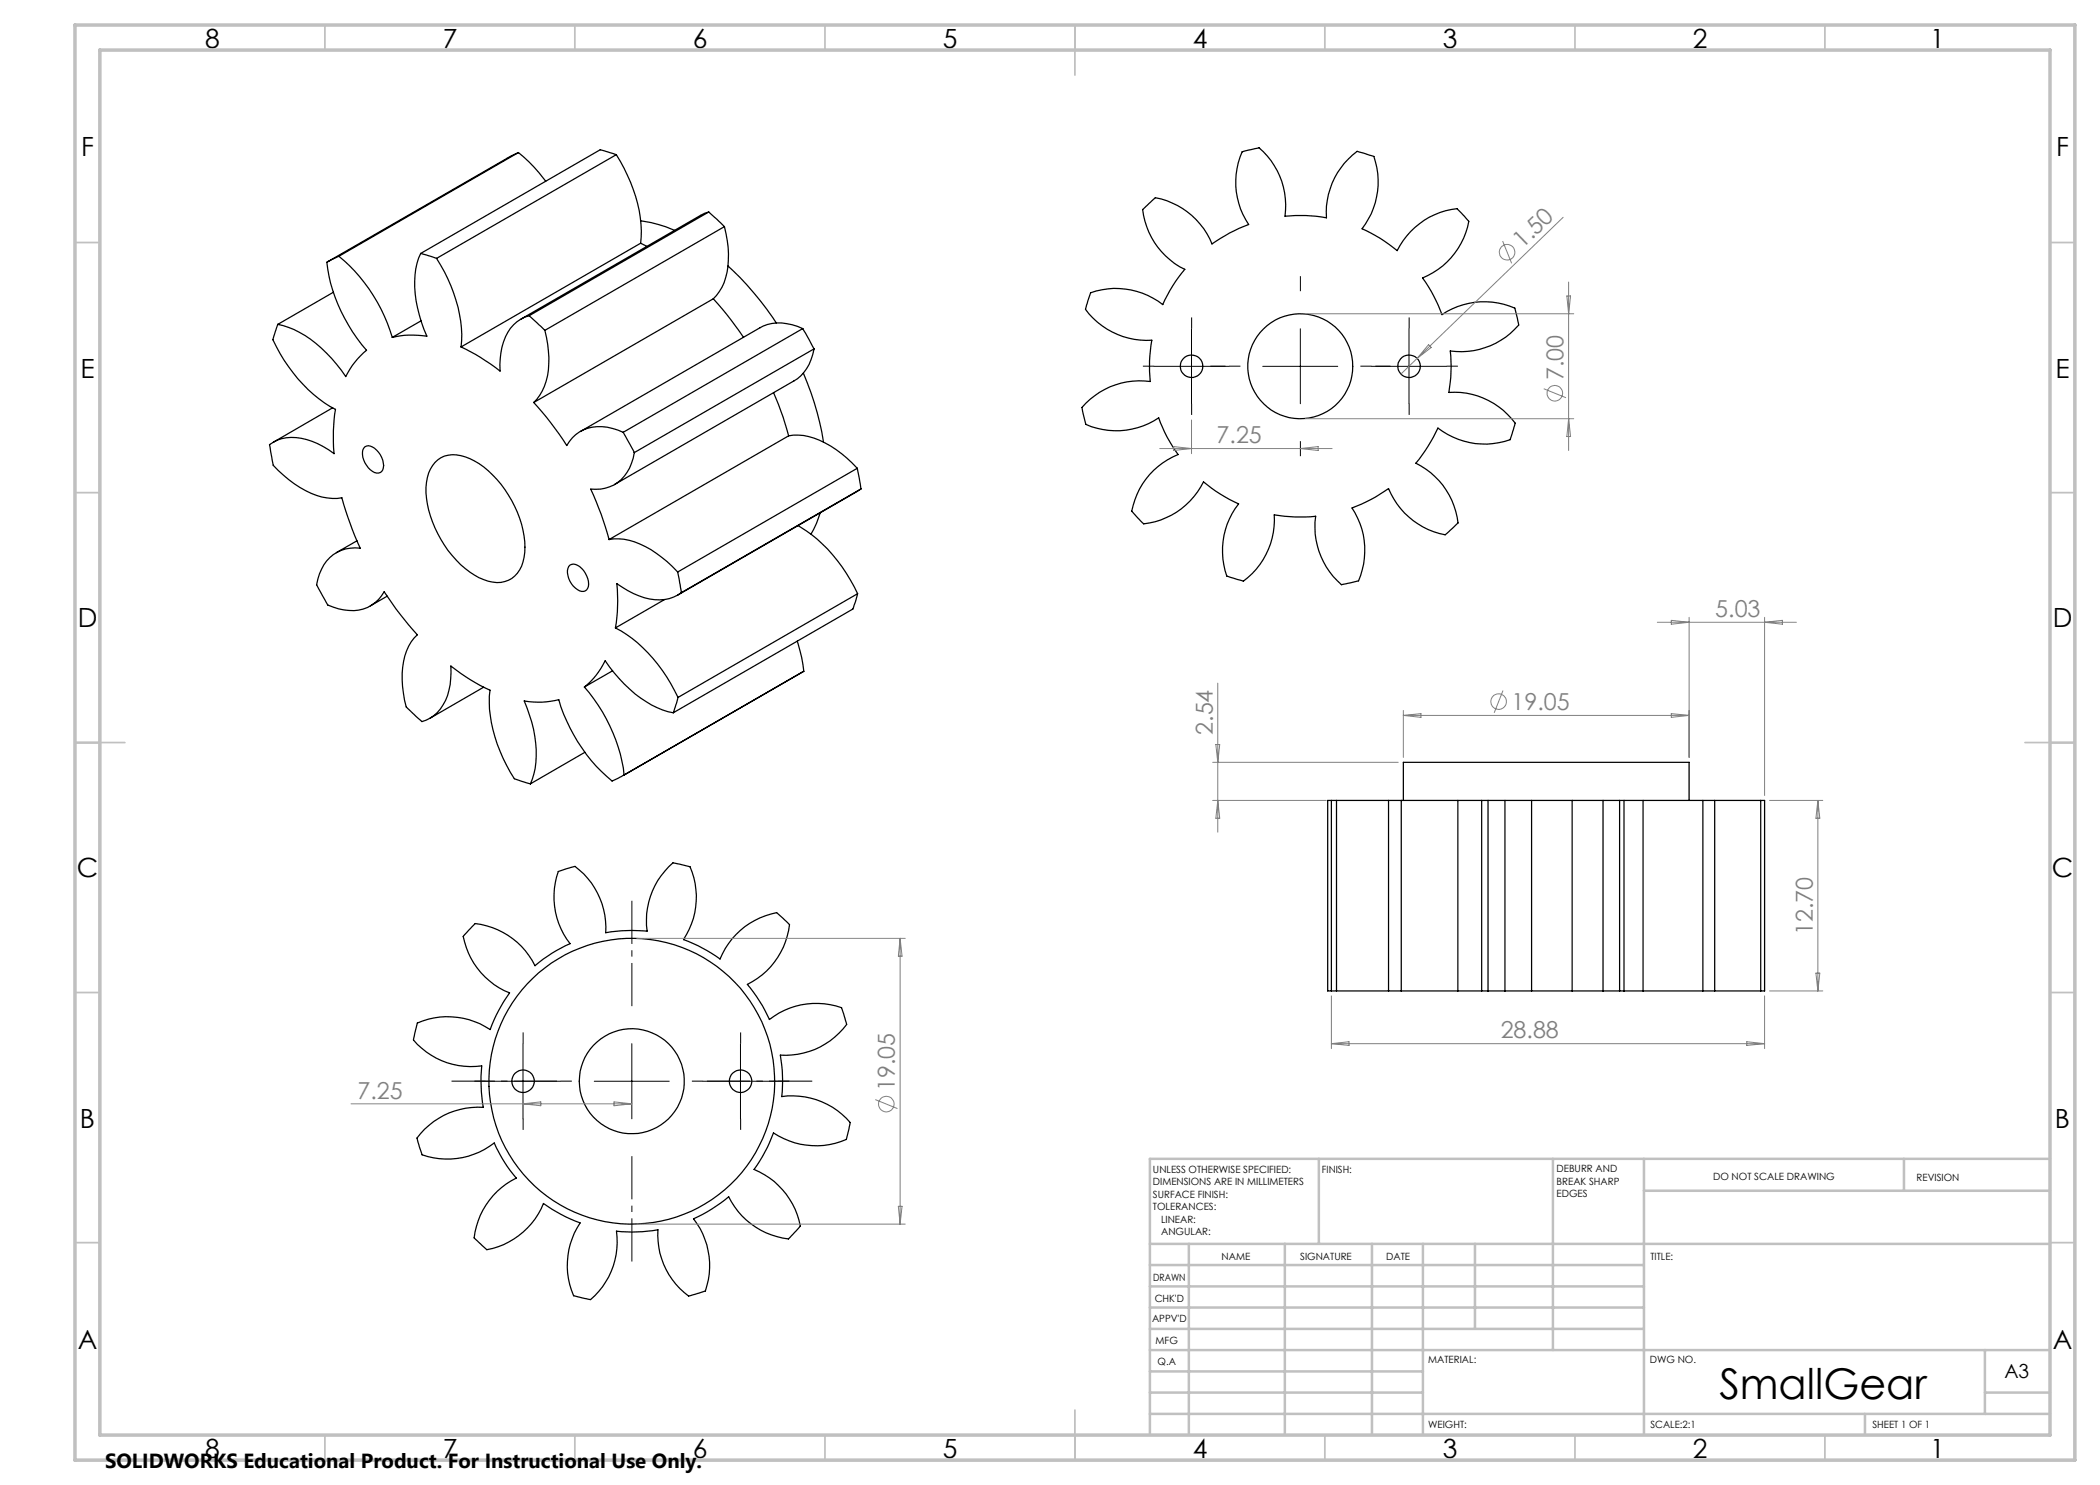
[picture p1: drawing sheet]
<svg xmlns="http://www.w3.org/2000/svg" width="420mm" height="297mm" viewBox="0 0 420 297" stroke-linecap="round" stroke-linejoin="round" font-family="sans-serif">
<g fill="none" stroke="#000" stroke-width=".25">
<path d="M103.7 30.5a30.3 30.3 0 0 1 5.4 5.8M103.7 30.5l-2.1 1-36.1 20.9M103.7 30.5l-35.9 20.8M123.3 30.9a29.3 29.3 0 0 1 4.9 16.5l-.1 1.2M123.3 30.9l-3.2-1-36 20.8M123.3 30.9l-36 20.8M66.7 58.5l-11.1 6.4M67.8 51.3l-2.4 1.2a32.7 32.7 0 0 0 7.9 17.6 16.1 16.1 0 0 0-4.2 5.2 24.1 24.1 0 0 0-12.5-10.2l-1-.2M67.8 51.3a33 33 0 0 1 10.7 16.2M84.1 50.7a17.9 17.9 0 0 0-.2 12.3l1.5 4.2a17.7 17.7 0 0 0-6.9 .3M84.1 50.7l3.2 1M87.3 51.7a29.5 29.5 0 0 1 5 16.5l-.1 1.2"/>
<path d="M128.1 48.6l1.3 .7M128.1 44.2l.7 .1a25 25 0 0 1 6.1 1.8M128.1 48.6l-35.9 20.8M141.7 42.4l3.2 2.9M141.7 42.4l-1.6 .7-35.9 20.7M141.7 42.4l-35.9 20.7M142.7 59.8a68.5 68.5 0 0 1 6 7.6M142.7 59.8l-35.9 20.7M144.9 45.3a17.9 17.9 0 0 1-.5 12.2l-1.1 1.6-.6 .7M144.9 45.3l-35.9 20.8M145.6 53.2a61 61 0 0 1 9.7 11.4M228.5 41.9l2.6-2.4a15.3 15.3 0 0 1 11.3 9.3 30.4 30.4 0 0 1 7.3-3.9 15.1 15.1 0 0 1-1.3-14.5l3.4-.8a15.2 15.2 0 0 1 5.2 13.6 28.8 28.8 0 0 1 8.3 .4 15.2 15.2 0 0 1 6.1-13.3l3.4 1a15.3 15.3 0 0 1-2.4 14.5 29.3 29.3 0 0 1 7 4.3 15.4 15.4 0 0 1 12-8.4l2.4 2.6a15.3 15.3 0 0 1-9.3 11.3 30.4 30.4 0 0 1 3.9 7.3 15.1 15.1 0 0 1 14.6-1.3l.7 3.4a15.2 15.2 0 0 1-13.6 5.2 30.7 30.7 0 0 1-.3 8.3 15.2 15.2 0 0 1 13.2 6.1l-1 3.3a15.1 15.1 0 0 1-14.4-2.3 33.2 33.2 0 0 1-4.4 7 15.2 15.2 0 0 1 8.4 12l-2.6 2.4a15.3 15.3 0 0 1-11.3-9.3 31.1 31.1 0 0 1-7.3 3.9 15.4 15.4 0 0 1 1.3 14.6l-3.4 .7a15.4 15.4 0 0 1-5.2-13.6 30.6 30.6 0 0 1-8.3-.3 15.3 15.3 0 0 1-6.1 13.2l-3.3-1a15.3 15.3 0 0 1 2.3-14.4 31 31 0 0 1-7-4.4 15.2 15.2 0 0 1-12 8.4l-2.4-2.6a15.2 15.2 0 0 1 9.3-11.3 27.5 27.5 0 0 1-3.9-7.3 15.1 15.1 0 0 1-14.5 1.3l-.8-3.4a15.1 15.1 0 0 1 13.6-5.2 28.6 28.6 0 0 1 .4-8.3 15.3 15.3 0 0 1-13.3-6.1l1-3.3a15.3 15.3 0 0 1 14.5 2.3 29.1 29.1 0 0 1 4.4-7 15.2 15.2 0 0 1-8.5-12z"/>
<path d="M55.6 64.9l-1 3a29.8 29.8 0 0 0 12.5 14 34.3 34.3 0 0 0-.3 8.8 12.8 12.8 0 0 0-10.5-3l-.8 .3-1.6 .9 .7 4.2a19.7 19.7 0 0 0 10.8 6.5l2.1 .1 .9-.1a72.5 72.5 0 0 0 3.6 10 7.4 7.4 0 0 0-8.1 5.2l-.6 2.1 2.2 4.1a10 10 0 0 0 8 .5 7.8 7.8 0 0 0 3.3-3.1 67.4 67.4 0 0 0 6.7 8.6 10.7 10.7 0 0 0-3.1 7.7 22.9 22.9 0 0 0 .8 6.7l3.2 2.9a8.4 8.4 0 0 0 5.6-7.4l.2-3.7a37.2 37.2 0 0 0 7.8 4.8 26.1 26.1 0 0 0 3.3 15.1l.8 1.3a2.56 2.56 0 0 0 2 1.8l2 .6M84.2 64.2l-5.7 3.3M105.8 63.1a7.8 7.8 0 0 0-5.4 6.3 17.5 17.5 0 0 0-.4 4.8 39.9 39.9 0 0 0-7.8-4.8M105.8 63.1l3.2 3M109 66.1a18.7 18.7 0 0 1-.1 11.2 9.1 9.1 0 0 1-2.1 3.2M154.7 78.6l1.9 4.8 1.1 3.8M160.5 65.7l2.3 4.1M160.5 65.7a9.3 9.3 0 0 0-8.5-.2l-35.9 20.8M160.5 65.7l-35.9 20.8M160.7 74.6a55.3 55.3 0 0 1 4 13.8M162.8 69.8a8.8 8.8 0 0 1-4 6.4l-35.9 20.7M162.8 69.8l-35.9 20.7"/>
<path d="M66.5 81.6l-11.8 6.8M73 89.4a1.88 1.88 0 0 1 2.3 .6 3.7 3.7 0 0 1 1 4.3 1.64 1.64 0 0 1-2.3-.4 4 4 0 0 1-1.3-4.3zM87 92.5a5.4 5.4 0 0 1 6-1.1 18 18 0 0 1 9.3 8.7 18.2 18.2 0 0 1 2.5 11.4 5.4 5.4 0 0 1-7.2 4.7 18 18 0 0 1-10-9.5 17.3 17.3 0 0 1-2.1-11.2 6.7 6.7 0 0 1 1.5-3zM106.8 80.5a63.1 63.1 0 0 1 6.5 8.6 7.5 7.5 0 0 1 9.2-3.4l2.1 .8M124.6 86.5l2.3 4M126.9 90.5a8 8 0 0 1-6.8 7.3h-2a59.1 59.1 0 0 1 3.7 10.1M157.7 87.2a11.9 11.9 0 0 1 8.4 2 24.9 24.9 0 0 1 5.3 4.5M157.7 87.2l-35.9 20.7M171.4 93.7l.8 4.1M171.4 93.7l-35.9 20.7M172.2 97.8l-36.7 21.2M172.2 97.8l-35.9 20.7"/>
<path d="M71.4 108.2l-4.1 2.3M77.4 119.2l-3.3 2M114 113a1.91 1.91 0 0 1 2.3 .7 4 4 0 0 1 1.2 3.9 1.28 1.28 0 0 1-2 .3 4 4 0 0 1-1.8-4.6zM121.8 107.9a13.5 13.5 0 0 1 10.6 3.6l3.1 2.9M132.9 119.9l-9.8 5.7M135.5 114.4l.8 4.1M136.3 118.5a9 9 0 0 1-9.6 .2l-3.3-2a34.3 34.3 0 0 1-.3 8.9M159.6 105.1a29.7 29.7 0 0 1 11.9 13.6M164 102.5a17.5 17.5 0 0 1-1.8 4.3M171.5 118.7l-.9 3.1-35.9 20.8M171.5 118.7l-35.9 20.8M96.7 137.4l-10.7 6.2"/>
<path d="M116.9 137.4a15 15 0 0 0 4.1-5.3 26.1 26.1 0 0 0 11.5 9.9l2.2 .6M116.9 137.4a33 33 0 0 1 7.9 17.6M122.5 134.2l-5.6 3.2M123.1 125.6a29.5 29.5 0 0 1 12.5 13.9M135.6 139.5l-.9 3.1M159.5 128.2l.8 3.3 .5 2.8M160.8 134.3l-36.1 20.7M160.8 134.3l-36 20.7M117 150.5l-10.9 6.3M124.8 155l-2.4 1.2a33.7 33.7 0 0 1-10.6-16.3 16.2 16.2 0 0 1-7 .3 23.8 23.8 0 0 1 2 14.6l-.7 2M266.3 160.1h1M266.3 160.1v38.1"/>
<path d="M266.3 160.1h-.8v38.1h.8M267.3 160.1h10.4M267.3 160.1v38.1M277.7 160.1h2.5M277.7 160.1v38.1M280.2 160.1h11.4M280.2 160.1v38.1M280.7 160.1v-7.6h57.1v7.6M291.6 160.1h4.7M291.6 160.1v38.1M296.3 160.1h1.3M296.3 160.1v38.1"/>
<path d="M297.6 160.1h3.4M297.6 160.1v38.1M301 160.1h5.3M301 160.1v38.1M306.3 160.1h8.2M306.3 160.1v38.1M314.4 160.1h6.2M314.4 160.1v38.1M320.6 160.1h3.3M320.6 160.1v38.1M323.9 160.1h.9M323.9 160.1v38.1"/>
<path d="M324.8 160.1h3.8M324.8 160.1v38.1M328.6 160.1h12M328.6 160.1v38.1M340.6 160.1h2.3M340.6 160.1v38.1M342.9 160.1h9.2M342.9 160.1v38.1M352.1 160.1h.8v38.1h-.8M352.1 160.1v38.1M94.7 185l.3-.3 1.2 .2a15.3 15.3 0 0 1 10.8 8.2 28 28 0 0 1 7-4.4 15.2 15.2 0 0 1-2.3-14.4l3.3-1a15.4 15.4 0 0 1 6.1 13.2 32.6 32.6 0 0 1 8.3-.3 15.3 15.3 0 0 1 5.2-13.6l3.4 .8a15.4 15.4 0 0 1-1.3 14.5 31.1 31.1 0 0 1 7.3 3.9 15.3 15.3 0 0 1 11.3-9.3l2.6 2.4a15.3 15.3 0 0 1-8.4 12 31 31 0 0 1 4.4 7 15.1 15.1 0 0 1 14.4-2.4l1 3.4a15.2 15.2 0 0 1-13.2 6.1 30.6 30.6 0 0 1 .3 8.3 15.2 15.2 0 0 1 13.6 5.2l-.7 3.4a15.4 15.4 0 0 1-14.6-1.3 31.1 31.1 0 0 1-3.9 7.3 15.4 15.4 0 0 1 9.3 11.3l-2.4 2.6a15.3 15.3 0 0 1-12-8.4 31 31 0 0 1-7 4.4 15.5 15.5 0 0 1 2.4 14.4l-3.4 1a15.2 15.2 0 0 1-6.1-13.2 30.6 30.6 0 0 1-8.3 .2 15.2 15.2 0 0 1-5.2 13.7l-3.4-.8a15.4 15.4 0 0 1 1.3-14.5 30.4 30.4 0 0 1-7.3-3.9 15.2 15.2 0 0 1-11.3 9.2l-2.6-2.3a15.3 15.3 0 0 1 8.5-12 28 28 0 0 1-4.5-7 15.2 15.2 0 0 1-14.4 2.4l-1-3.4a15.2 15.2 0 0 1 13.3-6.1 32.6 32.6 0 0 1-.4-8.3 15.1 15.1 0 0 1-13.6-5.2l.8-3.4a15.4 15.4 0 0 1 14.5 1.3 30.4 30.4 0 0 1 3.9-7.3 15.2 15.2 0 0 1-9.3-11.3zM266.3 198.2h1"/>
<path d="M267.3 198.2h10.4M277.7 198.2h2.5M280.2 198.2h11.4M291.6 198.2h4.7M296.3 198.2h1.3M297.6 198.2h3.4M301 198.2h5.3M306.3 198.2h8.2M314.4 198.2h6.2M320.6 198.2h3.3M323.9 198.2h.9M324.8 198.2h3.8"/>
<path d="M328.6 198.2h12M340.6 198.2h2.3M342.9 198.2h9.2"/>
<circle cx="238.3" cy="73.2" r="2.25"/>
<circle cx="260" cy="73.3" r="10.5"/>
<circle cx="281.8" cy="73.2" r="2.25"/>
<circle cx="104.6" cy="216.2" r="2.23"/>
<circle cx="126.3" cy="216.2" r="28.6"/>
<circle cx="126.4" cy="216.2" r="10.5"/>
<circle cx="148.1" cy="216.2" r="2.23"/>
</g>
<g fill="none" stroke="#808080" stroke-width=".2">
<path d="M300.5 48.2l1.8 4.5M312.6 43.5l-29.2 28.2M313.4 59.2h.7l-.4 3.6zM313.7 56.4v33.7M261.1 62.8h53.6M283.4 71.7l-3.2 3.1M285.7 68.9l.5 .6-2.8 2.2zM308.8 77.7l4.4 1.8M232 89.7h34.4M234.7 89.3l3.6 .4-3.6 .4zM238.3 84v6.7M260.1 89.7l3.5-.4v.8z"/>
<path d="M261.1 83.7h53.6M313.7 83.7l.4 3.6h-.7zM243.6 136.6v29.8M300.6 138.1l-1.8 4.5M331.5 124.5h27.8M334.3 124.1l3.5 .4-3.5 .3zM337.8 123.5v28M352.9 123.5v35.6M352.9 124.5l3.6-.4v.7zM242.5 152.5h37.1M243.2 148.9h.7l-.3 3.6zM280.7 142.1v9.4"/>
<path d="M280.7 143.1h57.1M280.7 143.1l3.5-.4v.8zM334.3 142.7l3.5 .4-3.5 .4zM242.5 160.1h22.8M243.6 160.1l.3 3.6h-.7zM353.9 160.1h10.7M363.6 160.1l.4 3.6h-.8zM363.6 160.1v38.1M127.4 187.7h53.6M180 187.7v57.1M180 187.7l.4 3.5h-.7zM266.3 199.2v10.5"/>
<path d="M352.9 199.2v10.5M353.9 198.2h10.7M363.2 194.6h.8l-.4 3.6zM175 219.9l4.5 1.8M266.3 208.7h86.6M266.3 208.7l3.5-.4v.8zM349.4 208.3l3.5 .4-3.5 .4zM70.2 220.8h56.2M104.6 220.8l3.6-.4v.8zM122.8 220.4l3.6 .4-3.6 .4zM127.4 244.8h53.6M179.7 241.3h.7l-.4 3.5z"/>
<circle cx="301.4" cy="50.4" r="1.57"/>
<circle cx="311" cy="78.6" r="1.55"/>
<circle cx="299.7" cy="140.3" r="1.55"/>
<circle cx="177.3" cy="220.8" r="1.55"/>
</g>
<g fill="none" stroke="#000" stroke-width=".2" stroke-dasharray="15.2 1.3 1.3 1.3" stroke-linecap="butt">
<path d="M260.1 58.2v-3M230.8 73.2h-2.2M238.3 65.7v-2.2M245.1 73.2h-3M245.8 73.2h2.3M274.3 73.2h-2.2M275.1 73.2h3M281.8 65.7v-2.2M289.3 73.2h2.3M238.3 80.7v2.3M260.1 88.2v3M281.8 80.7v2.3"/>
<path d="M97.1 216.2h-2.2M104.6 208.7v-2.2M112.1 216.2h2.3M140.6 216.2h-2.2M148.1 208.7v-2.2M155.6 216.2h2.3M104.6 223.7v2.3M148.1 223.7v2.3"/>
</g>
<path d="M111.4 216.2h-21.1M126.4 201.2v-21M141.4 216.2h21.1M126.4 231.2v21.1" fill="none" stroke="#000" stroke-width=".2" stroke-dasharray="15.2 1.3 1.3 1.3" stroke-dashoffset="6.6" stroke-linecap="butt"/>
<path d="M230.8 73.3h15M238.3 65.8v14.9M252.6 73.3h14.9M260.1 65.8v14.9M274.3 73.3h15M281.8 65.8v14.9M97.1 216.2h15M104.6 208.7v15.1M118.9 216.2h14.9M126.4 208.7v15.1M140.6 216.2h15M148.1 208.7v15.1" fill="none" stroke="#000" stroke-width=".2"/>
<g fill="none" stroke="#c0c0c0" stroke-width=".35">
<path d="M65 5v5M115 5v5M165 5v5M215 5v10M265 5v5M315 5v5M365 5v5M15 48.5h5M410 48.5h5M15 98.5h5M410 98.5h5M15 148.5h10"/>
<path d="M405 148.5h10M15 198.5h5M410 198.5h5M15 248.5h5M410 248.5h5M65 287v5M115 287v5M165 287v5M215 282v10M265 287v5M315 287v5M365 287v5"/>
</g>
<g fill="none" stroke="#c0c0c0" stroke-width=".5">
<path d="M263.8 231.8v17M310.6 231.8v38.2M328.8 231.8v55.2M328.8 238.2h81.2M380.8 231.8v6.4M410 231.8h-180v55.2M230 248.8h180M230 257.3h98.8M230 253h98.8M237.8 248.8v38.2M257 248.8v38.2M274.4 248.8v38.2"/>
<path d="M284.6 248.8v38.2M295 248.8v17M230 265.8h98.8M230 261.5h98.8M230 278.5h54.6M230 274.3h54.6M230 270h180M397 278.5h13M397 270v12.8M230 282.8h180M373 282.8v4.2"/>
</g>
<path d="M15 5h400v287h-400zM20 10h390v277h-390z" fill="none" stroke="#c0c0c0" stroke-width=".7"/>
<text font-size="8.5" x="343.9" y="279.7">SmallGear</text>
<g font-size="5.3">
<text x="41" y="9.5">8</text>
<text x="88.5" y="9.5">7</text>
<text x="138.5" y="9.5">6</text>
<text x="188.5" y="9.5">5</text>
<text x="238.5" y="9.5">4</text>
<text x="288.5" y="9.5">3</text>
<text x="338.5" y="9.5">2</text>
<text x="386" y="9.5">1</text>
<text x="16.2" y="31.3">F</text>
<text x="411.2" y="31.3">F</text>
<text x="16.1" y="75.5">E</text>
<text x="411.1" y="75.5">E</text>
<text x="15.5" y="125.5">D</text>
<text x="410.5" y="125.5">D</text>
<text x="15.4" y="175.5">C</text>
<text x="410.4" y="175.5">C</text>
<text x="16" y="225.5">B</text>
<text x="411" y="225.5">B</text>
<text x="15.5" y="269.8">A</text>
<text x="410.5" y="269.8">A</text>
<text x="41" y="291.5">8</text>
<text x="88.5" y="291.5">7</text>
<text x="138.5" y="291.5">6</text>
<text x="188.5" y="291.5">5</text>
<text x="238.5" y="291.5">4</text>
<text x="288.5" y="291.5">3</text>
<text x="338.5" y="291.5">2</text>
<text x="386" y="291.5">1</text>
</g>
<g font-size="4.7" fill="#808080">
<text x="304.5" y="49.9" transform="rotate(-44 304.5 49.9)">1.50</text>
<text x="312.7" y="76.1" transform="rotate(-90 312.7 76.1)">7.00</text>
<text x="243.3" y="88.7">7.25</text>
<text x="343.1" y="123.4">5.03</text>
<text x="302.3" y="142">19.05</text>
<text x="242.6" y="147" transform="rotate(-90 242.6 147)">2.54</text>
<text x="362.6" y="187" transform="rotate(-90 362.6 187)">12.70</text>
<text x="300.1" y="207.7">28.88</text>
<text x="71.5" y="219.7">7.25</text>
<text x="179" y="218.2" transform="rotate(-90 179 218.2)">19.05</text>
</g>
<text font-size="4.1" x="21" y="293.7">SOLIDWORKS Educational Product. For Instructional Use Only.</text>
<text font-size="3.9" x="400.9" y="275.5">A3</text>
<g font-size="2">
<text x="230.6" y="234.6">UNLESS OTHERWISE SPECIFIED:</text>
<text x="230.6" y="237.1">DIMENSIONS ARE IN MILLIMETERS</text>
<text x="230.6" y="239.6">SURFACE FINISH:</text>
<text x="264.4" y="234.6">FINISH:</text>
<text x="311.3" y="234.5">DEBURR AND</text>
<text x="311.3" y="237">BREAK SHARP</text>
<text x="311.3" y="239.5">EDGES</text>
<text x="342.6" y="236">DO NOT SCALE DRAWING</text>
<text x="383.3" y="236.2">REVISION</text>
<text x="230.6" y="242.1">TOLERANCES:</text>
<text x="232.2" y="244.6">LINEAR:</text>
<text x="232.2" y="247.1">ANGULAR:</text>
<text x="244.3" y="252">NAME</text>
<text x="260" y="251.9">SIGNATURE</text>
<text x="277.2" y="251.9">DATE</text>
<text x="330.1" y="251.9">TITLE:</text>
<text x="230.6" y="256.1">DRAWN</text>
<text x="230.9" y="260.3">CHK'D</text>
<text x="230.4" y="264.4">APPV'D</text>
<text x="231.1" y="268.8">MFG</text>
<text x="231.5" y="273">Q.A</text>
<text x="285.6" y="272.5">MATERIAL:</text>
<text x="330" y="272.5">DWG NO.</text>
<text x="285.6" y="285.5">WEIGHT:</text>
<text x="330.1" y="285.6">SCALE:2:1</text>
<text x="374.5" y="285.6">SHEET 1 OF 1</text>
</g>
</svg>
